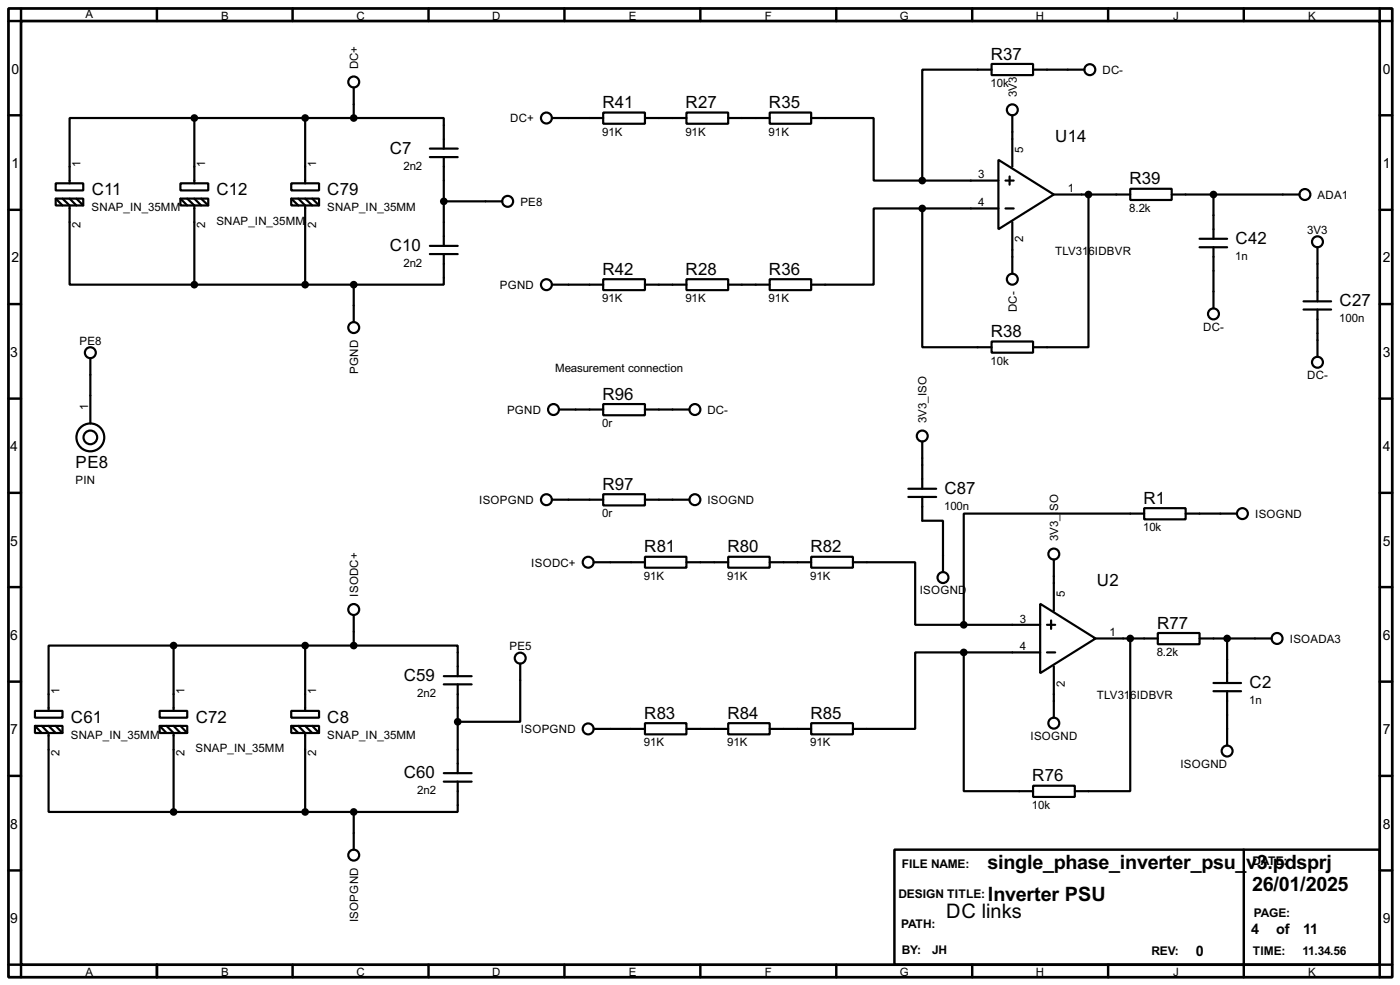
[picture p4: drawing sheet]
<svg xmlns="http://www.w3.org/2000/svg" width="256mm" height="180mm" viewBox="0 0 256 180" stroke-linecap="round" stroke-linejoin="round" font-family="sans-serif">
<path d="M1.6 1.6h253.5v177.3h-253.5zM3.9 3.9h248.9v172.7h-248.9z" fill="none" stroke="#000" stroke-width=".5"/>
<g fill="none" stroke="#000" stroke-width=".45">
<path d="M3.9 1.6v2.3h-2.3M28.8 1.6v2.3M53.6 1.6v2.3M78.5 1.6v2.3M103.4 1.6v2.3M128.3 1.6v2.3M153.2 1.6v2.3M178.1 1.6v2.3M203 1.6v2.3M227.9 1.6v2.3M252.8 1.6v2.3h2.3M1.6 21.1h2.3"/>
<path d="M1.6 38.4h2.3M252.8 21.1h2.3M252.8 38.4h2.3M1.6 55.7h2.3M252.8 55.7h2.3M1.6 73h2.3M252.8 73h2.3M1.6 90.2h2.3M252.8 90.2h2.3M1.6 107.5h2.3M252.8 107.5h2.3M1.6 124.8h2.3"/>
<path d="M252.8 124.8h2.3M1.6 142h2.3M1.6 159.3h2.3M163.9 155.5h88.9v21.1h-88.9zM227.9 155.5v23.4M252.8 142h2.3M252.8 159.3h2.3M1.6 176.6h2.3v2.3M28.8 176.6v2.3M53.6 176.6v2.3M78.5 176.6v2.3M103.4 176.6v2.3"/>
<path d="M128.3 176.6v2.3M153.2 176.6v2.3M178.1 176.6v2.3M203 176.6v2.3M255.1 176.6h-2.3v2.3"/>
</g>
<g fill="none" stroke="#000" stroke-width=".4">
<path d="M64.8 16.1v5.5M181.7 11.7h7.6v2.1h-7.6zM181.7 12.8h-12.7v20.3M189.3 12.8h9.4M10.2 33.6h5.1v1.3h-5.1zM10.2 36.4h5.1v1.2h-5.1zM10.2 36.4l1.3 1.2M11.5 36.4l1.3 1.2v14.5h22.8M12.8 36.4l1.2 1.2M14 36.4l1.3 1.2M33.1 33.6h5.1v1.3h-5.1zM33.1 36.4h5.1v1.2h-5.1z"/>
<path d="M33.1 36.4l1.2 1.2M34.3 36.4l1.3 1.2v14.5M35.6 21.6h-22.8v12M35.6 21.6v12M35.6 21.6h29.2M35.6 36.4l1.3 1.2M36.9 36.4l1.3 1.2M53.4 33.6h5.1v1.3h-5.1zM53.4 36.4h5.1v1.2h-5.1zM53.4 36.4l1.3 1.2M54.7 36.4l1.2 1.2v14.5M55.9 21.6v12"/>
<path d="M55.9 36.4l1.3 1.2M57.2 36.4l1.3 1.2M64.8 21.6h16.5v5.6M78.8 27.2h5.1M78.8 28.8h5.1M81.3 28.8v16.2M81.3 36.9h10.7M101.1 21.6h9.4M110.5 20.6h7.7v2.1h-7.7zM118.2 21.6h7.6M125.8 20.6h7.6v2.1h-7.6zM133.4 21.6h7.6"/>
<path d="M141 20.6h7.6v2.1h-7.6zM148.6 21.6h11.5v11.5h8.9M169 38.2v25.4h12.7M169 38.2h-8.9v13.9h-11.5M169 38.2h13.9M169 33.1h13.9M182.9 29.3l10.2 6.3-10.2 6.4zM184.2 38.2h1.5M184.2 33.1h1.5M185 32.3v1.5M185.5 21.1v9.4M193.1 35.6h14"/>
<path d="M199.4 35.6v28h-10.1M207.1 34.6h7.6v2h-7.6zM214.7 35.6h23.4M222.3 35.6v8.1M35.6 52.1h29.2M64.8 52.1v6.9M78.8 45h5.1M78.8 46.5h5.1M81.3 46.5v5.6h-16.5M101.1 52.1h9.4M110.5 51.1h7.7v2h-7.7zM118.2 52.1h7.6"/>
<path d="M125.8 51.1h7.6v2h-7.6zM133.4 52.1h7.6M141 51.1h7.6v2h-7.6zM185.5 40.7v9.4M219.8 45.3h5M219.8 43.7h5M222.3 45.3v11.1M238.8 55.2h5.1M238.8 56.7h5.1M241.4 45.3v9.9M241.4 56.7v8.6M16.6 65.6v11.9"/>
<path d="M102.4 75h8.1M110.5 74h7.7v2h-7.7zM118.2 75h8.1M181.7 62.5h7.6v2.1h-7.6zM101.1 91.5h9.4M110.5 90.5h7.7v2h-7.7zM118.2 91.5h8.1M166.4 89.5h5.1M166.4 91h5.1M169 91v4.3h3.8v9.4M169 80.8v8.7M209.6 93h7.6v2.1h-7.6z"/>
<path d="M209.6 94h-33v20.4M217.2 94h9.4M31.8 118.2h-22.9v11.9M31.8 118.2v11.9M31.8 118.2h33M55.9 118.2v11.9M64.8 118.2h19.1v5.6M64.8 112.6v5.6M108.8 102.9h9.4M118.2 101.9h7.6v2h-7.6zM125.8 102.9h7.6M133.4 101.9h7.6v2h-7.6z"/>
<path d="M141 102.9h7.6M148.6 101.9h7.7v2h-7.7zM156.3 102.9h11.4v11.5h8.9M176.6 119.4v25.4h12.7M176.6 119.4h-8.9v14h-11.4M176.6 119.4h14M176.6 114.4h14M190.6 110.5l10.1 6.4-10.1 6.3zM191.8 119.4h1.5M191.8 114.4h1.5M192.6 113.6v1.5M193.1 102.4v9.4"/>
<path d="M200.7 116.9h11.4M207.1 116.9v27.9h-10.2M212.1 115.9h7.7v2h-7.7zM219.8 116.9h13.2M224.8 116.9v8.1M6.4 130.1h5.1v1.3h-5.1zM6.4 132.9h5.1v1.3h-5.1zM6.4 132.9l1.3 1.3M7.7 132.9l1.2 1.3v14.4h22.9M8.9 132.9l1.3 1.3M10.2 132.9l1.3 1.3M29.3 130.1h5v1.3h-5z"/>
<path d="M29.3 132.9h5v1.3h-5zM29.3 132.9l1.2 1.3M30.5 132.9l1.3 1.3v14.4M31.8 132.9l1.3 1.3M33.1 132.9l1.2 1.3M53.4 130.1h5.1v1.3h-5.1zM53.4 132.9h5.1v1.3h-5.1zM53.4 132.9l1.3 1.3M54.7 132.9l1.2 1.3v14.4M55.9 132.9l1.3 1.3M57.2 132.9l1.3 1.3M81.3 123.8h5.1"/>
<path d="M81.3 125.3h5.1M83.9 125.3v16.2M95.3 121.5v10.6h-11.4M108.8 133.4h9.4M118.2 132.4h7.6v2h-7.6zM125.8 133.4h7.6M133.4 132.4h7.6v2h-7.6zM141 133.4h7.6M148.6 132.4h7.7v2h-7.7zM193.1 122v9.4M222.3 126.5h5.1M222.3 125h5.1"/>
<path d="M224.8 126.5v10M31.8 148.6h33M64.8 148.6v6.9M81.3 141.5h5.1M81.3 143.1h5.1M83.9 143.1v5.5h-19.1M189.3 143.8h7.6v2.1h-7.6z"/>
<circle cx="64.8" cy="15" r="1"/>
<circle cx="199.6" cy="12.8" r="1"/>
<circle cx="93" cy="36.9" r="1"/>
<circle cx="100.1" cy="21.6" r="1"/>
<circle cx="185.4" cy="20.1" r="1"/>
<circle cx="239" cy="35.6" r="1"/>
<circle cx="64.8" cy="60" r="1"/>
<circle cx="100.1" cy="52.1" r="1"/>
<circle cx="185.4" cy="51.1" r="1"/>
<circle cx="222.3" cy="57.5" r="1"/>
<circle cx="241.3" cy="44.3" r="1"/>
<circle cx="16.5" cy="64.6" r="1"/>
<circle cx="101.4" cy="75" r="1"/>
<circle cx="127.3" cy="75" r="1"/>
<circle cx="168.9" cy="79.8" r="1"/>
<circle cx="241.3" cy="66.3" r="1"/>
<circle cx="16.5" cy="80.1" r="2.55"/>
<circle cx="16.5" cy="80.1" r="1.25"/>
<circle cx="100.1" cy="91.5" r="1"/>
<circle cx="127.3" cy="91.5" r="1"/>
<circle cx="227.6" cy="94" r="1"/>
<circle cx="64.8" cy="111.6" r="1"/>
<circle cx="107.7" cy="102.9" r="1"/>
<circle cx="172.7" cy="105.7" r="1"/>
<circle cx="193" cy="101.4" r="1"/>
<circle cx="233.9" cy="116.9" r="1"/>
<circle cx="95.3" cy="120.5" r="1"/>
<circle cx="107.7" cy="133.4" r="1"/>
<circle cx="193" cy="132.4" r="1"/>
<circle cx="224.8" cy="137.5" r="1"/>
<circle cx="64.8" cy="156.5" r="1"/>
</g>
<g fill="#000" stroke="#000" stroke-width=".4">
<circle cx="35.6" cy="21.6" r=".5"/>
<circle cx="55.9" cy="21.6" r=".5"/>
<circle cx="64.8" cy="21.6" r=".5"/>
<circle cx="81.3" cy="36.9" r=".5"/>
<circle cx="168.9" cy="33.1" r=".5"/>
<circle cx="168.9" cy="38.2" r=".5"/>
<circle cx="199.4" cy="35.6" r=".5"/>
<circle cx="222.3" cy="35.6" r=".5"/>
<circle cx="35.6" cy="52.1" r=".5"/>
<circle cx="55.9" cy="52.1" r=".5"/>
<circle cx="64.8" cy="52.1" r=".5"/>
<circle cx="31.8" cy="118.2" r=".5"/>
<circle cx="55.9" cy="118.2" r=".5"/>
<circle cx="64.8" cy="118.2" r=".5"/>
<circle cx="176.5" cy="114.4" r=".5"/>
<circle cx="176.5" cy="119.4" r=".5"/>
<circle cx="207" cy="116.9" r=".5"/>
<circle cx="224.8" cy="116.9" r=".5"/>
<circle cx="83.8" cy="132.1" r=".5"/>
<circle cx="31.8" cy="148.6" r=".5"/>
<circle cx="55.9" cy="148.6" r=".5"/>
<circle cx="64.8" cy="148.6" r=".5"/>
</g>
<g font-size="4.1">
<text x="180.9" y="159.1">single_phase_inverter_psu_</text>
<text x="228.3" y="159.1">v3.pdsprj</text>
<text x="173.3" y="168">DC links</text>
<text x="181" y="164.9">Inverter PSU</text>
<text x="229.4" y="163.1">26/01/2025</text>
</g>
<g font-size="3.5">
<text x="181.5" y="10.9">R37</text>
<text x="110.4" y="19.8">R41</text>
<text x="125.6" y="19.8">R27</text>
<text x="140.9" y="19.8">R35</text>
<text x="71.4" y="28.2">C7</text>
<text x="193.3" y="25.9">U14</text>
<text x="16.8" y="35.8">C11</text>
<text x="39.7" y="35.8">C12</text>
<text x="60" y="35.8">C79</text>
<text x="206.9" y="33.8">R39</text>
<text x="71.4" y="45.9">C10</text>
<text x="226.4" y="44.6">C42</text>
<text x="110.4" y="50.3">R42</text>
<text x="125.6" y="50.3">R28</text>
<text x="140.9" y="50.3">R36</text>
<text x="245.4" y="56.1">C27</text>
<text x="181.5" y="61.7">R38</text>
<text x="110.4" y="73.2">R96</text>
<text x="13.9" y="85.7">PE8</text>
<text x="110.4" y="89.6">R97</text>
<text x="173" y="90.4">C87</text>
<text x="209.5" y="92.2">R1</text>
<text x="118" y="101.1">R81</text>
<text x="133.3" y="101.1">R80</text>
<text x="148.5" y="101.1">R82</text>
<text x="201" y="107.2">U2</text>
<text x="212" y="115.1">R77</text>
<text x="74" y="124.7">C59</text>
<text x="228.9" y="125.9">C2</text>
<text x="118" y="131.6">R83</text>
<text x="133.3" y="131.6">R84</text>
<text x="148.5" y="131.6">R85</text>
<text x="13" y="132.3">C61</text>
<text x="35.9" y="132.3">C72</text>
<text x="60" y="132.3">C8</text>
<text x="74" y="142.5">C60</text>
<text x="189.1" y="143">R76</text>
</g>
<g font-size="3">
<text x="229.2" y="171">4</text>
<text x="233.8" y="171">of</text>
<text x="238.8" y="171">11</text>
<text x="219.1" y="175">0</text>
</g>
<g font-size="2.9">
<text x="2.1" y="13.5">0</text>
<text x="253.4" y="13.5">0</text>
<text x="2.1" y="30.7">1</text>
<text x="253.4" y="30.7">1</text>
<text x="2.1" y="48">2</text>
<text x="253.4" y="48">2</text>
<text x="1.9" y="65.3">3</text>
<text x="253.4" y="65.3">3</text>
<text x="1.9" y="82.5">4</text>
<text x="253.4" y="82.5">4</text>
<text x="1.9" y="99.9">5</text>
<text x="253.4" y="99.9">5</text>
<text x="1.9" y="117.1">6</text>
<text x="253.4" y="117.1">6</text>
<text x="1.9" y="134.4">7</text>
<text x="253.4" y="134.4">7</text>
<text x="1.9" y="151.7">8</text>
<text x="253.4" y="151.7">8</text>
<text x="1.9" y="168.9">9</text>
<text x="253.4" y="168.9">9</text>
</g>
<g font-size="2.5">
<text x="165.2" y="158.9">FILE NAME:</text>
<text x="229.4" y="158.4">DATE:</text>
<text x="164.6" y="164.4">DESIGN TITLE:</text>
<text x="229.7" y="167.8">PAGE:</text>
<text x="165.1" y="169.8">PATH:</text>
<text x="165.2" y="174.6">BY:</text>
<text x="170.7" y="174.6">JH</text>
<text x="210.9" y="174.8">REV:</text>
<text x="229.5" y="174.8">TIME:</text>
<text x="238.6" y="174.8">11.34.56</text>
</g>
<g font-size="2.4">
<text x="15.6" y="3.4">A</text>
<text x="40.5" y="3.6">B</text>
<text x="65.3" y="3.6">C</text>
<text x="90.2" y="3.6">D</text>
<text x="115.2" y="3.6">E</text>
<text x="140.1" y="3.6">F</text>
<text x="164.8" y="3.6">G</text>
<text x="189.8" y="3.6">H</text>
<text x="214.9" y="3.6">J</text>
<text x="239.6" y="3.6">K</text>
<text x="65.6" y="12.7" transform="rotate(-90 65.6 12.7)">DC+</text>
<text x="181.5" y="15.9">10k</text>
<text x="186.3" y="17.8" transform="rotate(-90 186.3 17.8)">3V3</text>
<text x="202" y="13.6">DC-</text>
<text x="93.5" y="22.4">DC+</text>
<text x="110.3" y="24.9">91K</text>
<text x="125.6" y="24.9">91K</text>
<text x="140.8" y="24.9">91K</text>
<text x="187.5" y="27.9" transform="rotate(-90 187.5 27.9)">5</text>
<text x="14.8" y="30.5" transform="rotate(-90 14.8 30.5)">1</text>
<text x="37.6" y="30.5" transform="rotate(-90 37.6 30.5)">1</text>
<text x="57.9" y="30.5" transform="rotate(-90 57.9 30.5)">1</text>
<text x="73.9" y="31">2n2</text>
<text x="179.2" y="32.6">3</text>
<text x="195.6" y="35.2">1</text>
<text x="14.8" y="41.8" transform="rotate(-90 14.8 41.8)">2</text>
<text x="16.8" y="38.6">SNAP_IN_35MM</text>
<text x="37.6" y="41.8" transform="rotate(-90 37.6 41.8)">2</text>
<text x="39.6" y="41.2">SNAP_IN_35MM</text>
<text x="57.9" y="41.8" transform="rotate(-90 57.9 41.8)">2</text>
<text x="59.9" y="38.6">SNAP_IN_35MM</text>
<text x="95.3" y="37.7">PE8</text>
<text x="179.2" y="37.7">4</text>
<text x="206.9" y="38.8">8.2k</text>
<text x="241.4" y="36.4">ADA1</text>
<text x="187.5" y="44.4" transform="rotate(-90 187.5 44.4)">2</text>
<text x="193.3" y="46.7">TLV31</text>
<text x="199.4" y="46.7">6IDBVR</text>
<text x="226.3" y="47.6">1n</text>
<text x="239.5" y="42.7">3V3</text>
<text x="73.9" y="48.8">2n2</text>
<text x="91.6" y="52.9">PGND</text>
<text x="110.3" y="55.3">91K</text>
<text x="125.6" y="55.3">91K</text>
<text x="140.8" y="55.3">91K</text>
<text x="186.3" y="57.1" transform="rotate(-90 186.3 57.1)">DC-</text>
<text x="245.4" y="59">100n</text>
<text x="14.6" y="63.1">PE8</text>
<text x="220.4" y="60.5">DC-</text>
<text x="65.6" y="68.5" transform="rotate(-90 65.6 68.5)">PGND</text>
<text x="101.7" y="68.1">Measurement connection</text>
<text x="181.5" y="66.7">10k</text>
<text x="239.5" y="69.4">DC-</text>
<text x="16.2" y="75" transform="rotate(-90 16.2 75)">1</text>
<text x="92.9" y="75.8">PGND</text>
<text x="129.6" y="75.8">DC-</text>
<text x="169.7" y="77.5" transform="rotate(-90 169.7 77.5)">3V3_ISO</text>
<text x="110.3" y="78.2">0r</text>
<text x="13.8" y="88.6">PIN</text>
<text x="87.8" y="92.3">ISOPGND</text>
<text x="110.3" y="94.7">0r</text>
<text x="129.6" y="92.3">ISOGND</text>
<text x="173" y="93.3">100n</text>
<text x="193.9" y="93.5" transform="rotate(-90 193.9 93.5)">SO</text>
<text x="229.9" y="94.8">ISOGND</text>
<text x="193.9" y="99.1" transform="rotate(-90 193.9 99.1)">3V3_I</text>
<text x="209.4" y="97.3">10k</text>
<text x="97.3" y="103.7">ISODC+</text>
<text x="118" y="106.1">91K</text>
<text x="133.2" y="106.1">91K</text>
<text x="148.4" y="106.1">91K</text>
<text x="65.6" y="109.2" transform="rotate(-90 65.6 109.2)">ISODC+</text>
<text x="168.5" y="108.8">ISOGND</text>
<text x="186.9" y="114">3</text>
<text x="195.1" y="109.3" transform="rotate(-90 195.1 109.3)">5</text>
<text x="93.3" y="119">PE5</text>
<text x="186.9" y="119">4</text>
<text x="203.3" y="116.5">1</text>
<text x="236.3" y="117.7">ISOADA3</text>
<text x="195.1" y="125.7" transform="rotate(-90 195.1 125.7)">2</text>
<text x="211.9" y="120.1">8.2k</text>
<text x="10.9" y="127.1" transform="rotate(-90 10.9 127.1)">1</text>
<text x="33.8" y="127.1" transform="rotate(-90 33.8 127.1)">1</text>
<text x="57.9" y="127.1" transform="rotate(-90 57.9 127.1)">1</text>
<text x="76.5" y="127.6">2n2</text>
<text x="200.9" y="128">TLV316IDBVR</text>
<text x="228.9" y="128.9">1n</text>
<text x="13" y="135.2">SNAP_IN_35MM</text>
<text x="35.8" y="137.7">SNAP_IN_35MM</text>
<text x="59.9" y="135.2">SNAP_IN_35MM</text>
<text x="95.4" y="134.2">ISOPGND</text>
<text x="118" y="136.6">91K</text>
<text x="133.2" y="136.6">91K</text>
<text x="148.4" y="136.6">91K</text>
<text x="188.8" y="135.5">ISOGND</text>
<text x="10.9" y="138.4" transform="rotate(-90 10.9 138.4)">2</text>
<text x="33.8" y="138.4" transform="rotate(-90 33.8 138.4)">2</text>
<text x="57.9" y="138.4" transform="rotate(-90 57.9 138.4)">2</text>
<text x="216.2" y="140.6">ISOGND</text>
<text x="76.5" y="145.4">2n2</text>
<text x="189.1" y="148.1">10k</text>
<text x="65.6" y="168.8" transform="rotate(-90 65.6 168.8)">ISOPGND</text>
<text x="15.6" y="178.7">A</text>
<text x="40.5" y="178.7">B</text>
<text x="65.3" y="178.7">C</text>
<text x="90.2" y="178.7">D</text>
<text x="115.2" y="178.7">E</text>
<text x="140.1" y="178.7">F</text>
<text x="164.8" y="178.7">G</text>
<text x="189.8" y="178.7">H</text>
<text x="214.9" y="178.7">J</text>
<text x="239.6" y="178.7">K</text>
</g>
</svg>
